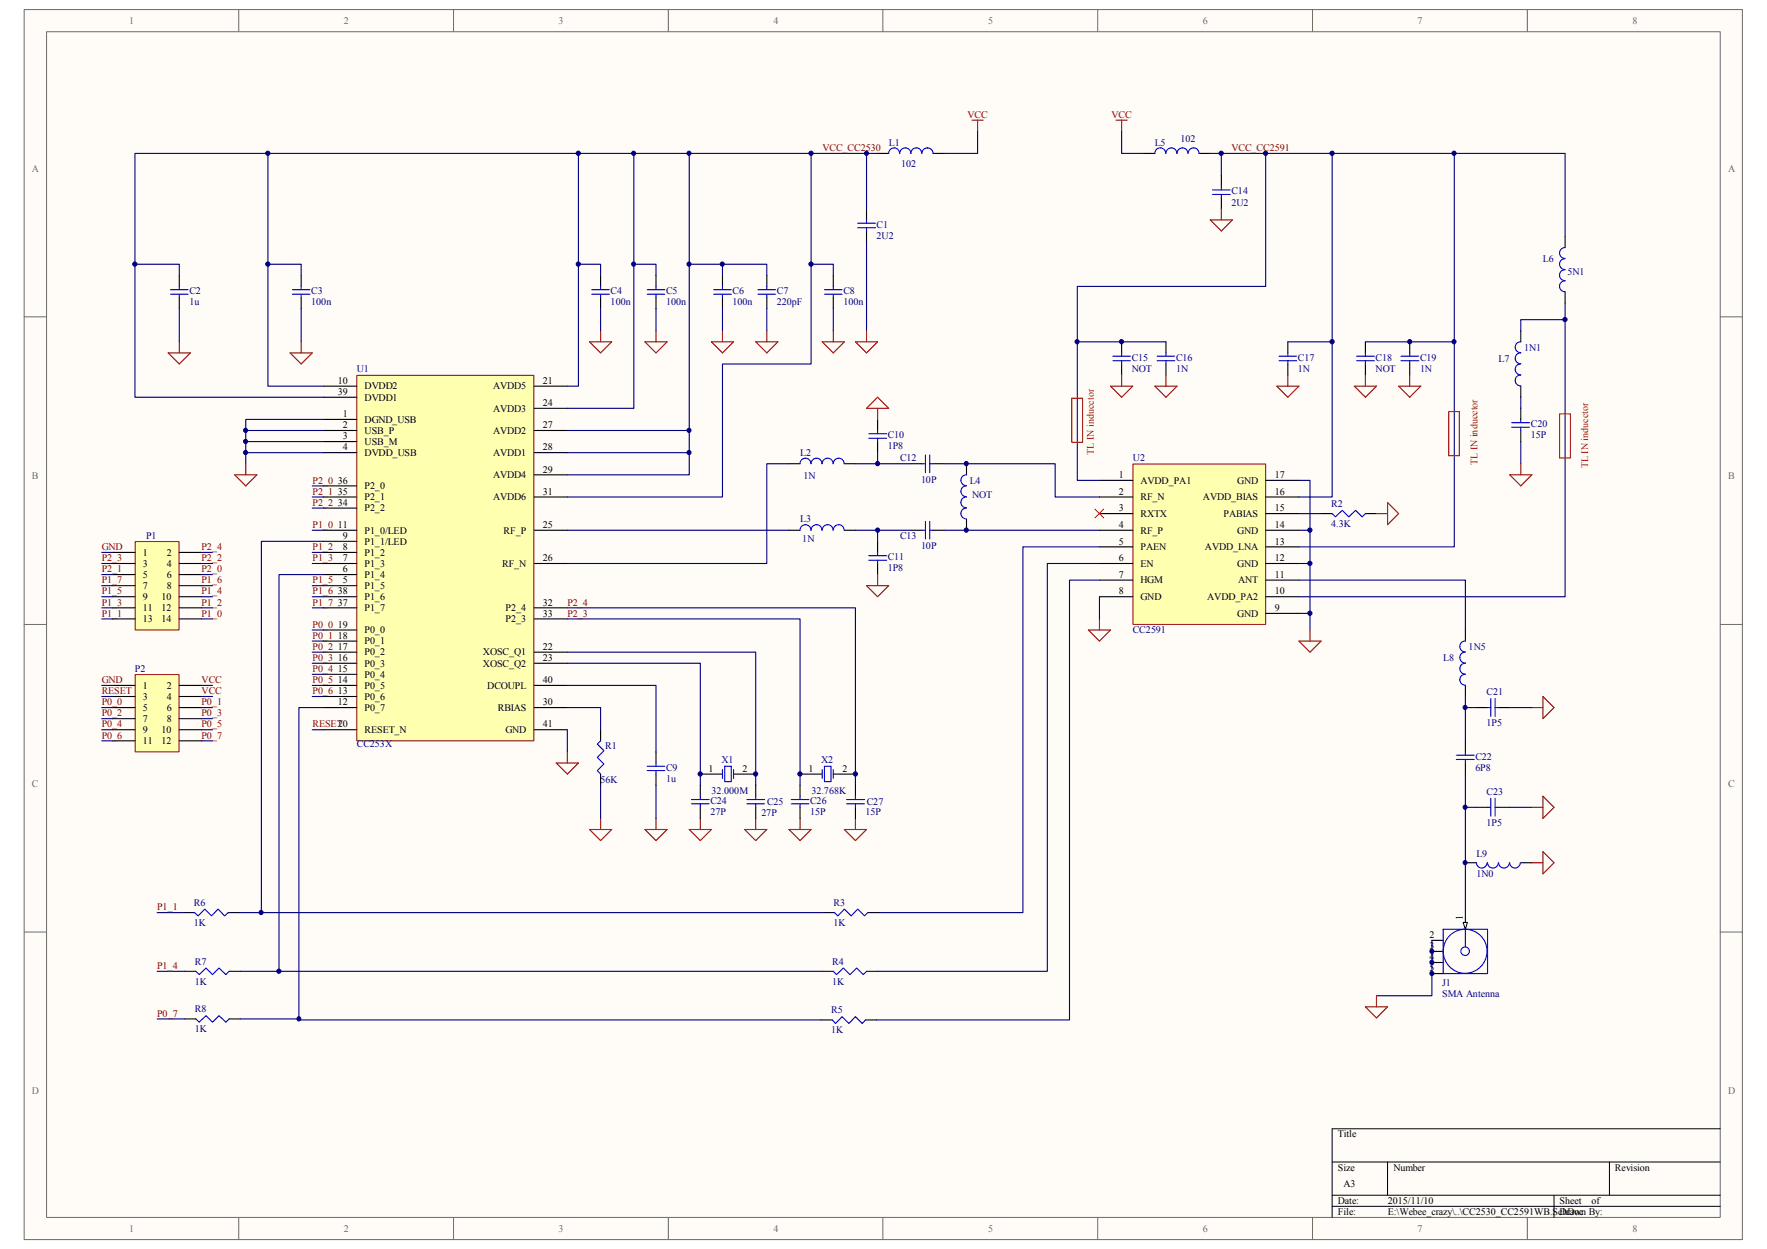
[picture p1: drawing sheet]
<svg xmlns="http://www.w3.org/2000/svg" width="297mm" height="210mm" viewBox="0 0 297 210" stroke-linecap="round" stroke-linejoin="round" font-family="sans-serif">
<path d="M4.1 1.7h288.8v206.6h-288.8z" fill="#fffcf8"/>
<path d="M4.1 1.6h288.8v206.7h-288.8z" fill="none" stroke="#696969" stroke-width=".17"/>
<path d="M7.9 5.4h281.3v199.2h-281.3z" fill="#fffcf8"/>
<g fill="none" stroke="#696969" stroke-width=".17">
<path d="M7.8 5.3h281.4v199.3h-281.4zM40.1 1.6v3.7M76.2 1.6v3.7M112.3 1.6v3.7M148.4 1.6v3.7M184.5 1.6v3.7M220.6 1.6v3.7M256.7 1.6v3.7M4.1 53.3h3.7M289.2 53.3h3.7M4.1 104.9h3.7M289.2 104.9h3.7"/>
<path d="M4.1 156.6h3.7M289.2 156.6h3.7M40.1 204.6v3.7M76.2 204.6v3.7M112.3 204.6v3.7M148.4 204.6v3.7M184.5 204.6v3.7M220.6 204.6v3.7M256.7 204.6v3.7"/>
</g>
<path d="M223.9 195.3h65.3M233.3 195.3v5.6M270.5 195.3v5.6M289.2 189.7h-65.3v14.9M223.9 200.9h65.3M223.9 202.7h65.3M261.2 200.9v3.7" fill="none" stroke="#000" stroke-width=".17"/>
<path d="M60 63.1h29.7v61.4h-29.7z" fill="#ffffb0"/>
<path d="M60 63.1h29.7v61.4h-29.7z" fill="none" stroke="#800000" stroke-width=".17"/>
<g fill="none" stroke="#000" stroke-width=".19">
<path d="M145.7 35.1v1.9M145.7 38.8v1.9M147.5 25.8h1.9M156.8 25.8h1.9M30.1 46.3v1.8M30.1 50v1.9M50.6 46.3v1.8M50.6 50v1.9M101 46.3v1.8M101 50v1.9M110.3 46.3v1.8M110.3 50v1.9"/>
<path d="M121.5 46.3v1.8M121.5 50v1.9M128.9 46.3v1.8M128.9 50v1.9M54.4 64.9h5.5M54.4 66.8h5.5M54.4 70.5h5.5M54.4 72.3h5.5M54.4 74.2h5.5M54.4 76.1h5.5M89.8 64.9h5.6M89.8 72.3h5.6"/>
<path d="M89.8 76.1h5.6M89.8 68.6h5.6M89.8 79.8h5.6M54.4 85.4h5.5M54.4 83.5h5.5M54.4 81.7h5.5M54.4 89.1h5.5M54.4 91h5.5M54.4 92.8h5.5M54.4 94.7h5.5M54.4 96.6h5.5M54.4 98.4h5.5"/>
<path d="M89.8 83.5h5.6M89.8 89.1h5.6M89.8 94.7h5.6M54.4 100.3h5.5M54.4 102.2h5.5M54.4 105.9h5.5M54.4 107.7h5.5M54.4 109.6h5.5M54.4 111.5h5.5M54.4 113.3h5.5M54.4 115.2h5.5M54.4 117.1h5.5"/>
<path d="M54.4 118.9h5.5M89.8 102.2h5.6M89.8 109.6h5.6M89.8 111.5h5.6M89.8 115.2h5.6M89.8 118.9h5.6M89.8 104h5.6M54.4 122.6h5.5M89.8 122.6h5.6M246.3 154.3v1.9M240.7 163.6h1.9"/>
</g>
<g fill="none" stroke="#00f" stroke-width=".19">
<path d="M144.2 38.3h3M144.2 37.5h3M145.7 37v.5M145.7 38.3v.5M149.4 25.8a.91 .91 0 0 1 .9-1 .91 .91 0 0 1 .9 1M151.3 25.8a.93 .93 0 0 1 .9-1 .93 .93 0 0 1 .9 1 .91 .91 0 0 1 .9-1 .91 .91 0 0 1 .9 1M155 25.8a.93 .93 0 0 1 .9-1 .91 .91 0 0 1 .9 1M28.7 49.4h2.9M28.7 48.7h2.9M30.1 48.1v.6M30.1 49.4v.6M49.1 49.4h3"/>
<path d="M49.1 48.7h3M50.6 48.1v.6M50.6 49.4v.6M99.5 49.4h2.9M99.5 48.7h2.9M101 48.1v.6M101 49.4v.6M108.8 49.4h3M108.8 48.7h3M110.3 48.1v.6M110.3 49.4v.6M120 49.4h2.9"/>
<path d="M120 48.7h2.9M121.5 48.1v.6M121.5 49.4v.6M127.4 49.4h3M127.4 48.7h3M128.9 48.1v.6M128.9 49.4v.6"/>
<circle cx="246.3" cy="159.9" r="3.7"/>
<circle cx="246.3" cy="159.9" r=".72"/>
</g>
<path d="M246 155h.7l-.4 1.2z" fill="#fffcf8"/>
<path d="M246 155h.7l-.4 1.2z" fill="none" stroke="#000" stroke-width=".17"/>
<path d="M101 122.6v1.9M101 130.1v1.9M134.5 130.1h3.7M140.1 130.1h3.7M240.7 158h1.9M240.7 159.9h1.9M240.7 161.8h1.9" fill="none" stroke="#000" stroke-width=".19"/>
<path d="M101 124.5l-.6 .6 1.1 1.1-1.1 1.1 1.1 1.1-1.1 1.1 .6 .6M138.2 129.3v1.5M138.6 128.8h1.1v2.6h-1.1zM140.1 129.3v1.5M242.6 156.2h7.5v7.4h-7.5zM246.3 156.2v2.9" fill="none" stroke="#00f" stroke-width=".19"/>
<path d="M22.8 91.1h7.3v14.8h-7.3z" fill="#ffffb0"/>
<path d="M22.7 91h7.4v14.9h-7.4z" fill="none" stroke="#800000" stroke-width=".17"/>
<g fill="none" stroke="#000" stroke-width=".19">
<path d="M19 92.8h3.7M19 94.7h3.7M19 96.6h3.7M19 98.4h3.7M30.1 92.8h3.8M30.1 94.7h3.8M30.1 96.6h3.8M30.1 98.4h3.8M19 100.3h3.7M19 102.2h3.7M19 104h3.7M30.1 100.3h3.8"/>
<path d="M30.1 102.2h3.8M30.1 104h3.8"/>
</g>
<path d="M22.8 113.4h7.3v13h-7.3z" fill="#ffffb0"/>
<path d="M22.7 113.4h7.4v13h-7.4z" fill="none" stroke="#800000" stroke-width=".17"/>
<path d="M19 115.2h3.7M19 117.1h3.7M19 118.9h3.7M30.1 115.2h3.8M30.1 117.1h3.8M30.1 118.9h3.8M19 120.8h3.7M19 122.6h3.7M19 124.5h3.7M30.1 120.8h3.8M30.1 122.6h3.8M30.1 124.5h3.8" fill="none" stroke="#000" stroke-width=".19"/>
<path d="M190.5 78h22.3v26.9h-22.3z" fill="#ffffb0"/>
<path d="M190.5 78h22.3v26.9h-22.3z" fill="none" stroke="#800000" stroke-width=".17"/>
<g fill="none" stroke="#000" stroke-width=".19">
<path d="M192.3 25.8h1.8M201.6 25.8h1.9M205.3 29.5v1.9M205.3 33.2v1.9M263.1 39.8v1.8M140.1 46.3v1.8M140.1 50v1.9M188.5 57.4v1.9M196 57.4v1.9M216.5 57.4v1.9M229.5 57.4v1.9M237 57.4v1.9"/>
<path d="M255.6 55.6v1.8M263.1 49.1v1.8M132.6 77.9h1.9M141.9 77.9h1.9M147.5 70.5v1.8M147.5 74.2v1.9M153.1 77.9h1.9M156.8 77.9h1.9M162.5 77.9v1.9M188.5 61.2v1.8M196 61.2v1.8M216.5 61.2v1.8"/>
<path d="M229.5 61.2v1.8M237 61.2v1.8M255.6 64.9v1.9M255.6 68.6v1.9M255.6 72.3v1.9M132.6 89.1h1.9M141.9 89.1h1.9M147.5 91v1.8M147.5 94.7v1.9M153.1 89.1h1.9M156.8 89.1h1.9M162.5 87.2v1.9"/>
<path d="M184.8 80.7h5.6M184.8 83.5h5.6M184.8 86.3h5.6M184.8 89.1h5.6M184.8 91.9h5.6M184.8 94.7h5.6M184.8 97.5h5.6M212.8 80.7h5.6M212.8 83.5h5.6M212.8 86.3h5.6M212.8 89.1h5.6M212.8 91.9h5.6"/>
<path d="M212.8 94.7h5.6M212.8 97.5h5.6M222.1 86.3h1.8M229.5 86.3h1.9M184.8 100.3h5.6M212.8 100.3h5.6M212.8 103.1h5.6M246.3 105.9v1.8M246.3 115.2v1.9M248.2 118.9h1.9M251.9 118.9h1.9M110.3 126.4v1.8"/>
<path d="M110.3 130.1v1.9M117.7 130.1h3.8M117.7 132v1.8M117.7 135.7v1.8M123.3 130.1h3.7M127 132v1.8M127 135.7v1.8M134.5 132v1.8M134.5 135.7v1.8M143.8 132v1.8M143.8 135.7v1.8M246.3 124.5v1.9"/>
<path d="M246.3 128.2v1.9M248.2 135.7h1.9M251.9 135.7h1.9M30.9 153.4h1.8M38.4 153.4h1.8M138.4 153.4h1.9M145.9 153.4h1.8M246.3 145h1.9M255.6 145h1.9M31.1 163.2h1.8M31.1 171.2h1.8M38.5 163.2h1.9"/>
<path d="M38.5 171.2h1.9M138 171.4h1.9M138.2 163.2h1.9M145.5 171.4h1.9M145.7 163.2h1.8"/>
</g>
<g fill="none" stroke="#800000" stroke-width=".19">
<path d="M163.4 20.2h1.9M164.3 20.2v1.9M187.6 20.2h1.9M188.5 20.2v1.9M203.5 37h3.7l-1.9 1.8zM205.3 35.1v1.9M28.3 59.3h3.7l-1.9 1.9zM30.1 57.4v1.9M48.8 59.3h3.7l-1.9 1.9zM50.6 57.4v1.9M99.1 57.4h3.7l-1.8 1.9zM101 55.6v1.8"/>
<path d="M108.4 57.4h3.7l-1.8 1.9zM110.3 55.6v1.8M119.6 57.4h3.7l-1.8 1.9zM121.5 55.6v1.8M127 57.4h3.8l-1.9 1.9zM128.9 55.6v1.8M138.2 57.4h3.7l-1.8 1.9zM140.1 55.6v1.8M143.8 57.4h3.7l-1.8 1.9zM145.7 55.6v1.8M39.5 79.8h3.7l-1.9 1.9zM41.3 77.9v1.9"/>
<path d="M147.5 66.8l1.9 1.8h-3.7zM147.5 68.6v1.9M186.7 64.9h3.7l-1.9 1.9zM188.5 63v1.9M194.1 64.9h3.8l-1.9 1.9zM196 63v1.9M214.6 64.9h3.8l-1.9 1.9zM216.5 63v1.9M227.7 64.9h3.7l-1.9 1.9zM229.5 63v1.9M235.1 64.9h3.7l-1.8 1.9zM237 63v1.9"/>
<path d="M253.8 79.8h3.7l-1.9 1.9zM255.6 77.9v1.9M145.7 98.4h3.7l-1.9 1.9zM147.5 96.6v1.8M231.4 86.3h1.9M233.3 84.5l1.8 1.8-1.8 1.9zM183 105.9h3.7l-1.9 1.8zM184.8 104v1.9M218.4 107.7h3.7l-1.9 1.9zM220.2 105.9v1.8M257.5 118.9h1.9M259.4 117.1l1.8 1.8-1.8 1.9z"/>
<path d="M93.5 128.2h3.7l-1.8 1.9zM95.4 126.4v1.8M99.1 139.4h3.7l-1.8 1.9zM101 137.5v1.9M108.4 139.4h3.7l-1.8 1.9zM110.3 137.5v1.9M115.9 139.4h3.7l-1.9 1.9zM117.7 137.5v1.9M125.2 139.4h3.7l-1.9 1.9zM127 137.5v1.9M132.6 139.4h3.8l-1.9 1.9zM134.5 137.5v1.9"/>
<path d="M141.9 139.4h3.8l-1.9 1.9zM143.8 137.5v1.9M257.5 135.7h1.9M259.4 133.8l1.8 1.9-1.8 1.8zM257.5 145h1.9M259.4 143.1l1.8 1.9-1.8 1.9zM229.5 169.2h3.8l-1.9 1.9zM231.4 167.3v1.9"/>
</g>
<g fill="none" stroke="#000080" stroke-width=".19">
<path d="M45 25.8v39.1h9.4M97.2 25.8v39.1h-1.8M106.5 25.8v42.8h-11.1M115.9 25.8v54h-20.5M136.4 25.8v35.4h-14.9v22.3h-26.1M145.7 25.8v9.3M147.5 25.8h-124.8v41h31.7M164.3 22.1v3.7h-5.6M188.5 22.1v3.7h3.8M203.5 25.8h1.8v3.7M205.3 25.8h57.8v14M212.8 25.8v22.3h-31.7v32.6h3.7"/>
<path d="M223.9 25.8v57.7h-5.5M244.5 25.8v66.1h-26.1M22.7 44.4h7.4v1.9M30.1 51.9v5.5M45 44.4h5.6v1.9M50.6 51.9v5.5M97.2 44.4h3.8v1.9M101 51.9v3.7M106.5 44.4h3.8v1.9M110.3 51.9v3.7M115.9 44.4h5.6v1.9M121.5 44.4h7.4v1.9"/>
<path d="M121.5 51.9v3.7M128.9 51.9v3.7M136.4 44.4h3.7v1.9M140.1 51.9v3.7M145.7 40.7v14.9M181.1 57.4h14.9M216.5 57.4h7.4M229.5 57.4h15M263.1 50.9v49.4h-44.7M263.1 53.7h-7.5v1.9M41.3 72.3h13.1M41.3 76.1h13.1"/>
<path d="M41.3 74.2h13.1M54.4 70.5h-13.1v7.4M95.4 72.3h20.5M95.4 76.1h20.5M132.6 77.9h-3.7v16.8h-33.5M143.8 77.9h9.3M147.5 76.1v1.8M158.7 77.9h18.7v5.6h7.4M255.6 66.8v1.8M255.6 74.2v3.7M17.1 92.8h1.9M17.1 94.7h1.9"/>
<path d="M17.1 98.4h1.9M17.1 96.6h1.9M33.9 92.8h1.8M33.9 94.7h1.8M33.9 98.4h1.8M33.9 96.6h1.8M52.5 81.7h1.9M52.5 83.5h1.9M52.5 85.4h1.9M52.5 89.1h1.9M52.5 92.8h1.9M52.5 94.7h1.9"/>
<path d="M52.5 98.4h1.9M54.4 91h-10.5v62.4h94.5M54.4 96.6h-7.5v66.6h91.3M95.4 89.1h37.2M143.8 89.1h9.3M147.5 89.1v1.9M158.7 89.1h26.1M184.8 91.9h-12.8v61.5h-24.3M184.8 94.7h-8.7v68.5h-28.6M184.8 97.5h-5v73.9h-32.4M218.4 80.7h1.8v22.4M218.4 97.5h27.9v8.4"/>
<path d="M218.4 89.1h1.8M218.4 94.7h1.8M218.4 86.3h3.7M17.1 100.3h1.9M17.1 115.2h1.9M17.1 117.1h1.9M17.1 118.9h1.9M17.1 102.2h1.9M17.1 104h1.9M33.9 100.3h1.8M33.9 115.2h1.8M33.9 117.1h1.8"/>
<path d="M33.9 118.9h1.8M33.9 102.2h1.8M33.9 104h1.8M52.5 100.3h1.9M52.5 105.9h1.9M52.5 107.7h1.9M52.5 109.6h1.9M52.5 111.5h1.9M52.5 113.3h1.9M52.5 115.2h1.9M52.5 117.1h1.9M52.5 102.2h1.9"/>
<path d="M54.4 118.9h-4.2v52.3M95.4 118.9h5.6v3.7M95.4 115.2h14.9v11.2M95.4 111.5h22.3v20.5M95.4 109.6h31.6v22.4M95.4 104h39.1v28M95.4 102.2h48.4v29.8M184.8 100.3v3.7M218.4 103.1h1.8v2.8M246.3 118.9h1.9M246.3 117.1v7.4M253.8 118.9h3.7"/>
<path d="M17.1 120.8h1.9M17.1 122.6h1.9M17.1 124.5h1.9M33.9 120.8h1.8M33.9 122.6h1.8M33.9 124.5h1.8M52.5 122.6h1.9M95.4 122.6v3.8M101 132v5.5M110.3 132v5.5M246.3 130.1v24.2M246.3 135.7h1.9"/>
<path d="M253.8 135.7h3.7M26.4 153.4h4.5M40.2 153.4h3.7M240.7 158v9.3h-9.3M26.4 163.2h4.7M26.4 171.2h4.7M40.4 171.2h9.8v.2h87.8M40.4 163.2h6.5"/>
</g>
<g fill="none" stroke="#00f" stroke-width=".19">
<path d="M194.1 25.8a.91 .91 0 0 1 .9-1 .91 .91 0 0 1 1 1M196 25.8a.91 .91 0 0 1 .9-1 .91 .91 0 0 1 .9 1M197.9 25.8a.91 .91 0 0 1 .9-1 .91 .91 0 0 1 .9 1M199.7 25.8a.91 .91 0 0 1 .9-1 .91 .91 0 0 1 .9 1M203.8 31.9h3M203.8 32.7h3M205.3 31.4v.5M205.3 32.7v.5M138.6 49.4h3M138.6 48.7h3M140.1 48.1v.6M140.1 49.4v.6"/>
<path d="M187.1 59.9h2.9M188.5 59.3v.6M194.5 59.9h3M196 59.3v.6M215 59.9h3M216.5 59.3v.6M228 59.9h3.1M229.5 59.3v.6M235.5 59.9h3M237 59.3v.6M255.6 59.3a.91 .91 0 0 0-.9 .9 .91 .91 0 0 0 .9 .9M255.6 57.4a.91 .91 0 0 0-.9 1 .91 .91 0 0 0 .9 .9"/>
<path d="M263.1 47.2a.91 .91 0 0 0-.9 .9 .91 .91 0 0 0 .9 .9M263.1 45.3a.91 .91 0 0 0-.9 .9 .91 .91 0 0 0 .9 1M263.1 43.5a.91 .91 0 0 0-.9 .9 .91 .91 0 0 0 .9 .9M263.1 41.6a.91 .91 0 0 0-.9 .9 .91 .91 0 0 0 .9 .9M134.5 77.9a.91 .91 0 0 1 .9-.9 .91 .91 0 0 1 .9 .9M136.4 77.9a.91 .91 0 0 1 .9-.9 .91 .91 0 0 1 .9 .9M138.2 77.9a.91 .91 0 0 1 .9-.9 .91 .91 0 0 1 .9 .9M140.1 77.9a.91 .91 0 0 1 .9-.9 .91 .91 0 0 1 .9 .9M146 73.7h3.1M146 72.9h3.1M147.5 72.3v.6M147.5 73.7v.5"/>
<path d="M155 77.9h.6M155.6 76.5v2.9M156.3 76.5v2.9M156.3 77.9h.5M162.5 79.8a.91 .91 0 0 0-1 .9 .91 .91 0 0 0 1 .9M187.1 60.6h2.9M188.5 60.6v.6M194.5 60.6h3M196 60.6v.6M215 60.6h3M216.5 60.6v.6M228 60.6h3.1"/>
<path d="M229.5 60.6v.6M235.5 60.6h3M237 60.6v.6M254.1 71h3M254.1 71.8h3M255.6 63a.91 .91 0 0 0-.9 .9 .91 .91 0 0 0 .9 1M255.6 61.2a.91 .91 0 0 0-.9 .9 .91 .91 0 0 0 .9 .9M255.6 70.5v.5M255.6 71.8v.5M134.5 89.1a.91 .91 0 0 1 .9-.9 .91 .91 0 0 1 .9 .9M136.4 89.1a.91 .91 0 0 1 .9-.9 .91 .91 0 0 1 .9 .9M138.2 89.1a.91 .91 0 0 1 .9-.9 .91 .91 0 0 1 .9 .9"/>
<path d="M140.1 89.1a.91 .91 0 0 1 .9-.9 .91 .91 0 0 1 .9 .9M146 94.1h3.1M146 93.4h3.1M147.5 92.8v.6M147.5 94.1v.6M155 89.1h.6M155.6 87.6v3M156.3 87.6v3M156.3 89.1h.5M162.5 85.4a.91 .91 0 0 0-1 .9 .91 .91 0 0 0 1 .9M162.5 83.5a.91 .91 0 0 0-1 .9 .91 .91 0 0 0 1 .9M162.5 81.7a.91 .91 0 0 0-1 .9 .91 .91 0 0 0 1 .9"/>
<path d="M223.9 86.3l.6 .6 1.1-1.1 1.1 1.1 1.2-1.1 1.1 1.1 .5-.6M246.3 113.3a.91 .91 0 0 0-.9 .9 .91 .91 0 0 0 .9 .9M246.3 111.5a.91 .91 0 0 0-.9 .9 .91 .91 0 0 0 .9 .9M246.3 109.6a.91 .91 0 0 0-.9 .9 .91 .91 0 0 0 .9 .9M246.3 107.7a.91 .91 0 0 0-.9 .9 .91 .91 0 0 0 .9 1M250.1 118.9h.5M250.6 117.4v3M251.3 117.4v3M251.3 118.9h.6M108.8 129.5h3M108.8 128.8h3M110.3 128.2v.6"/>
<path d="M110.3 129.5v.6M116.2 135.1h3M116.2 134.4h3M117.7 133.8v.6M117.7 135.1v.6M121.5 129.3v1.5M121.8 128.8h1.1v2.6h-1.1zM123.3 129.3v1.5M125.6 135.1h2.9M125.6 134.4h2.9M127 133.8v.6M127 135.1v.6"/>
<path d="M133 135.1h3M133 134.4h3M134.5 133.8v.6M134.5 135.1v.6M142.3 135.1h3M142.3 134.4h3M143.8 133.8v.6M143.8 135.1v.6M244.8 126.9h3M244.8 127.6h3M246.3 126.4v.5M246.3 127.6v.6"/>
<path d="M250.1 135.7h.5M250.6 134.2v3M251.3 134.2v3M251.3 135.7h.6M32.7 153.4l.6 .5 1.1-1.1 1.2 1.1 1.1-1.1 1.1 1.1 .6-.5M140.3 153.4l.5 .5 1.1-1.1 1.2 1.1 1.1-1.1 1.1 1.1 .6-.5M248.2 145a.89 .89 0 0 0 .9 .9 .89 .89 0 0 0 .9-.9M250.1 145a.91 .91 0 0 0 .9 .9 .91 .91 0 0 0 .9-.9M251.9 145a.91 .91 0 0 0 .9 .9 .91 .91 0 0 0 .9-.9M253.8 145a.89 .89 0 0 0 .9 .9 .89 .89 0 0 0 .9-.9M32.9 163.2l.6 .6 1.1-1.1 1.1 1.1 1.1-1.1 1.2 1.1 .5-.6M32.9 171.2l.6 .6 1.1-1.1 1.1 1.1 1.1-1.1 1.2 1.1 .5-.6"/>
<path d="M139.9 171.4l.6 .6 1.1-1.1 1.1 1.1 1.1-1.1 1.1 1.1 .6-.6M140.1 163.2l.5 .6 1.2-1.1 1.1 1.1 1.1-1.1 1.1 1.1 .6-.6"/>
</g>
<path d="M184.1 85.6l1.4 1.4M185.5 85.6l-1.4 1.4" fill="none" stroke="#f00" stroke-width=".17"/>
<path d="M180.2 66.9h1.8v7.4h-1.8zM243.5 69.2h1.8v7.4h-1.8zM262.2 69.6h1.8v7.4h-1.8z" fill="none" stroke="#f00" stroke-width=".19"/>
<circle cx="22.7" cy="44.4" r=".36" fill="#000080"/>
<circle cx="22.7" cy="44.4" r=".36" fill="none" stroke="#000080" stroke-width=".17"/>
<circle cx="41.3" cy="76.1" r=".35" fill="#000080"/>
<circle cx="41.3" cy="76.1" r=".35" fill="none" stroke="#000080" stroke-width=".17"/>
<circle cx="41.3" cy="74.2" r=".35" fill="#000080"/>
<circle cx="41.3" cy="74.2" r=".35" fill="none" stroke="#000080" stroke-width=".17"/>
<circle cx="41.3" cy="72.3" r=".35" fill="#000080"/>
<circle cx="41.3" cy="72.3" r=".35" fill="none" stroke="#000080" stroke-width=".17"/>
<circle cx="43.9" cy="153.4" r=".35" fill="#000080"/>
<circle cx="43.9" cy="153.4" r=".35" fill="none" stroke="#000080" stroke-width=".17"/>
<circle cx="45" cy="44.4" r=".36" fill="#000080"/>
<circle cx="45" cy="44.4" r=".36" fill="none" stroke="#000080" stroke-width=".17"/>
<circle cx="45" cy="25.8" r=".36" fill="#000080"/>
<circle cx="45" cy="25.8" r=".36" fill="none" stroke="#000080" stroke-width=".17"/>
<circle cx="46.9" cy="163.2" r=".36" fill="#000080"/>
<circle cx="46.9" cy="163.2" r=".36" fill="none" stroke="#000080" stroke-width=".17"/>
<circle cx="50.2" cy="171.2" r=".35" fill="#000080"/>
<circle cx="50.2" cy="171.2" r=".35" fill="none" stroke="#000080" stroke-width=".17"/>
<circle cx="97.2" cy="44.4" r=".36" fill="#000080"/>
<circle cx="97.2" cy="44.4" r=".36" fill="none" stroke="#000080" stroke-width=".17"/>
<circle cx="97.2" cy="25.8" r=".36" fill="#000080"/>
<circle cx="97.2" cy="25.8" r=".36" fill="none" stroke="#000080" stroke-width=".17"/>
<circle cx="106.5" cy="44.4" r=".35" fill="#000080"/>
<circle cx="106.5" cy="44.4" r=".35" fill="none" stroke="#000080" stroke-width=".17"/>
<circle cx="106.5" cy="25.8" r=".35" fill="#000080"/>
<circle cx="106.5" cy="25.8" r=".35" fill="none" stroke="#000080" stroke-width=".17"/>
<circle cx="115.8" cy="76.1" r=".35" fill="#000080"/>
<circle cx="115.8" cy="76.1" r=".35" fill="none" stroke="#000080" stroke-width=".17"/>
<circle cx="115.8" cy="72.3" r=".35" fill="#000080"/>
<circle cx="115.8" cy="72.3" r=".35" fill="none" stroke="#000080" stroke-width=".17"/>
<circle cx="115.8" cy="44.4" r=".35" fill="#000080"/>
<circle cx="115.8" cy="44.4" r=".35" fill="none" stroke="#000080" stroke-width=".17"/>
<circle cx="115.8" cy="25.8" r=".35" fill="#000080"/>
<circle cx="115.8" cy="25.8" r=".35" fill="none" stroke="#000080" stroke-width=".17"/>
<circle cx="117.7" cy="130.1" r=".36" fill="#000080"/>
<circle cx="117.7" cy="130.1" r=".36" fill="none" stroke="#000080" stroke-width=".17"/>
<circle cx="121.4" cy="44.4" r=".35" fill="#000080"/>
<circle cx="121.4" cy="44.4" r=".35" fill="none" stroke="#000080" stroke-width=".17"/>
<circle cx="127" cy="130.1" r=".36" fill="#000080"/>
<circle cx="127" cy="130.1" r=".36" fill="none" stroke="#000080" stroke-width=".17"/>
<circle cx="134.5" cy="130.1" r=".36" fill="#000080"/>
<circle cx="134.5" cy="130.1" r=".36" fill="none" stroke="#000080" stroke-width=".17"/>
<circle cx="136.3" cy="44.4" r=".36" fill="#000080"/>
<circle cx="136.3" cy="44.4" r=".36" fill="none" stroke="#000080" stroke-width=".17"/>
<circle cx="136.3" cy="25.8" r=".36" fill="#000080"/>
<circle cx="136.3" cy="25.8" r=".36" fill="none" stroke="#000080" stroke-width=".17"/>
<circle cx="143.8" cy="130.1" r=".36" fill="#000080"/>
<circle cx="143.8" cy="130.1" r=".36" fill="none" stroke="#000080" stroke-width=".17"/>
<circle cx="145.7" cy="25.8" r=".35" fill="#000080"/>
<circle cx="145.7" cy="25.8" r=".35" fill="none" stroke="#000080" stroke-width=".17"/>
<circle cx="147.5" cy="89.1" r=".35" fill="#000080"/>
<circle cx="147.5" cy="89.1" r=".35" fill="none" stroke="#000080" stroke-width=".17"/>
<circle cx="147.5" cy="77.9" r=".35" fill="#000080"/>
<circle cx="147.5" cy="77.9" r=".35" fill="none" stroke="#000080" stroke-width=".17"/>
<circle cx="162.4" cy="89.1" r=".35" fill="#000080"/>
<circle cx="162.4" cy="89.1" r=".35" fill="none" stroke="#000080" stroke-width=".17"/>
<circle cx="162.4" cy="77.9" r=".35" fill="#000080"/>
<circle cx="162.4" cy="77.9" r=".35" fill="none" stroke="#000080" stroke-width=".17"/>
<circle cx="181" cy="57.4" r=".35" fill="#000080"/>
<circle cx="181" cy="57.4" r=".35" fill="none" stroke="#000080" stroke-width=".17"/>
<circle cx="188.5" cy="57.4" r=".36" fill="#000080"/>
<circle cx="188.5" cy="57.4" r=".36" fill="none" stroke="#000080" stroke-width=".17"/>
<circle cx="205.3" cy="25.8" r=".36" fill="#000080"/>
<circle cx="205.3" cy="25.8" r=".36" fill="none" stroke="#000080" stroke-width=".17"/>
<circle cx="212.7" cy="25.8" r=".36" fill="#000080"/>
<circle cx="212.7" cy="25.8" r=".36" fill="none" stroke="#000080" stroke-width=".17"/>
<circle cx="220.2" cy="103.1" r=".36" fill="#000080"/>
<circle cx="220.2" cy="103.1" r=".36" fill="none" stroke="#000080" stroke-width=".17"/>
<circle cx="220.2" cy="94.7" r=".36" fill="#000080"/>
<circle cx="220.2" cy="94.7" r=".36" fill="none" stroke="#000080" stroke-width=".17"/>
<circle cx="220.2" cy="89.1" r=".36" fill="#000080"/>
<circle cx="220.2" cy="89.1" r=".36" fill="none" stroke="#000080" stroke-width=".17"/>
<circle cx="223.9" cy="57.4" r=".36" fill="#000080"/>
<circle cx="223.9" cy="57.4" r=".36" fill="none" stroke="#000080" stroke-width=".17"/>
<circle cx="223.9" cy="25.8" r=".36" fill="#000080"/>
<circle cx="223.9" cy="25.8" r=".36" fill="none" stroke="#000080" stroke-width=".17"/>
<circle cx="237" cy="57.4" r=".35" fill="#000080"/>
<circle cx="237" cy="57.4" r=".35" fill="none" stroke="#000080" stroke-width=".17"/>
<circle cx="240.7" cy="163.6" r=".35" fill="#000080"/>
<circle cx="240.7" cy="163.6" r=".35" fill="none" stroke="#000080" stroke-width=".17"/>
<circle cx="240.7" cy="161.7" r=".35" fill="#000080"/>
<circle cx="240.7" cy="161.7" r=".35" fill="none" stroke="#000080" stroke-width=".17"/>
<circle cx="240.7" cy="159.9" r=".35" fill="#000080"/>
<circle cx="240.7" cy="159.9" r=".35" fill="none" stroke="#000080" stroke-width=".17"/>
<circle cx="244.4" cy="57.4" r=".35" fill="#000080"/>
<circle cx="244.4" cy="57.4" r=".35" fill="none" stroke="#000080" stroke-width=".17"/>
<circle cx="244.4" cy="25.8" r=".35" fill="#000080"/>
<circle cx="244.4" cy="25.8" r=".35" fill="none" stroke="#000080" stroke-width=".17"/>
<circle cx="246.3" cy="145" r=".35" fill="#000080"/>
<circle cx="246.3" cy="145" r=".35" fill="none" stroke="#000080" stroke-width=".17"/>
<circle cx="246.3" cy="135.7" r=".35" fill="#000080"/>
<circle cx="246.3" cy="135.7" r=".35" fill="none" stroke="#000080" stroke-width=".17"/>
<circle cx="246.3" cy="118.9" r=".35" fill="#000080"/>
<circle cx="246.3" cy="118.9" r=".35" fill="none" stroke="#000080" stroke-width=".17"/>
<circle cx="263.1" cy="53.7" r=".36" fill="#000080"/>
<circle cx="263.1" cy="53.7" r=".36" fill="none" stroke="#000080" stroke-width=".17"/>
<g font-size="1.7" fill="#696969">
<text x="21.7" y="4">1</text>
<text x="57.8" y="4">2</text>
<text x="93.9" y="4">3</text>
<text x="130" y="4">4</text>
<text x="166.1" y="4">5</text>
<text x="202.2" y="4">6</text>
<text x="238.3" y="4">7</text>
<text x="274.4" y="4">8</text>
<text x="5.3" y="28.9">A</text>
<text x="290.5" y="28.9">A</text>
<text x="5.4" y="80.6">B</text>
<text x="290.5" y="80.6">B</text>
<text x="5.4" y="132.2">C</text>
<text x="290.5" y="132.2">C</text>
<text x="5.3" y="183.9">D</text>
<text x="290.5" y="183.9">D</text>
<text x="21.7" y="207">1</text>
<text x="57.8" y="207">2</text>
<text x="93.9" y="207">3</text>
<text x="130" y="207">4</text>
<text x="166.1" y="207">5</text>
<text x="202.2" y="207">6</text>
<text x="238.3" y="207">7</text>
<text x="274.4" y="207">8</text>
</g>
<g font-size="1.7" fill="#800000">
<text x="162.6" y="19.8">VCC</text>
<text x="186.9" y="19.8">VCC</text>
<text x="138.3" y="25.4">VCC_CC2530</text>
<text x="207" y="25.4">VCC_CC2591</text>
<text x="52.5" y="81.3">P2_0</text>
<text x="52.5" y="83.1">P2_1</text>
<text x="52.5" y="85">P2_2</text>
<text x="52.5" y="88.7">P1_0</text>
<text x="17.1" y="92.5">GND</text>
<text x="17.1" y="94.3">P2_3</text>
<text x="33.9" y="94.3">P2_2</text>
<text x="33.9" y="92.5">P2_4</text>
<text x="52.5" y="92.5">P1_2</text>
<text x="52.5" y="94.3">P1_3</text>
<text x="17.1" y="101.8">P1_3</text>
<text x="17.1" y="99.9">P1_5</text>
<text x="17.1" y="98">P1_7</text>
<text x="17.1" y="96.2">P2_1</text>
<text x="33.9" y="101.8">P1_2</text>
<text x="33.9" y="99.9">P1_4</text>
<text x="33.9" y="98">P1_6</text>
<text x="33.9" y="96.2">P2_0</text>
<text x="52.5" y="98">P1_5</text>
<text x="52.5" y="99.9">P1_6</text>
<text x="52.5" y="101.8">P1_7</text>
<text x="95.4" y="101.8">P2_4</text>
<text x="17.1" y="103.6">P1_1</text>
<text x="33.9" y="103.6">P1_0</text>
<text x="52.5" y="105.5">P0_0</text>
<text x="52.5" y="107.4">P0_1</text>
<text x="95.4" y="103.6">P2_3</text>
<text x="52.5" y="109.2">P0_2</text>
<text x="52.5" y="111.1">P0_3</text>
<text x="52.5" y="112.9">P0_4</text>
<text x="17.1" y="114.8">GND</text>
<text x="17.1" y="116.7">RESET</text>
<text x="17.1" y="118.5">P0_0</text>
<text x="33.9" y="118.5">P0_1</text>
<text x="33.9" y="114.8">VCC</text>
<text x="33.9" y="116.7">VCC</text>
<text x="52.5" y="114.8">P0_5</text>
<text x="52.5" y="116.7">P0_6</text>
<text x="17.1" y="120.4">P0_2</text>
<text x="17.1" y="122.3">P0_4</text>
<text x="17.1" y="124.1">P0_6</text>
<text x="33.9" y="120.4">P0_3</text>
<text x="33.9" y="122.3">P0_5</text>
<text x="33.9" y="124.1">P0_7</text>
<text x="52.5" y="122.3">RESET</text>
<text x="26.4" y="153">P1_1</text>
<text x="26.4" y="162.9">P1_4</text>
<text x="26.4" y="170.9">P0_7</text>
</g>
<g font-size="1.7" fill="#000080">
<text x="198.5" y="23.9">102</text>
<text x="149.4" y="24.5">L1</text>
<text x="151.5" y="28">102</text>
<text x="194.1" y="24.5">L5</text>
<text x="207" y="34.5">2U2</text>
<text x="207" y="32.7">C14</text>
<text x="147.4" y="40.1">2U2</text>
<text x="147.4" y="38.3">C1</text>
<text x="259.4" y="44">L6</text>
<text x="263.5" y="46.3">5N1</text>
<text x="31.8" y="51.3">1u</text>
<text x="31.8" y="49.4">C2</text>
<text x="52.3" y="51.3">100n</text>
<text x="52.3" y="49.4">C3</text>
<text x="102.7" y="51.3">100n</text>
<text x="102.7" y="49.4">C4</text>
<text x="112" y="51.3">100n</text>
<text x="112" y="49.4">C5</text>
<text x="123.1" y="51.3">100n</text>
<text x="123.1" y="49.4">C6</text>
<text x="130.6" y="51.3">220pF</text>
<text x="130.6" y="49.4">C7</text>
<text x="141.8" y="51.3">100n</text>
<text x="141.8" y="49.4">C8</text>
<text x="256.2" y="58.9">1N1</text>
<text x="60" y="62.5">U1</text>
<text x="190.2" y="62.5">NOT</text>
<text x="190.2" y="60.6">C15</text>
<text x="197.7" y="62.5">1N</text>
<text x="197.7" y="60.6">C16</text>
<text x="218.2" y="62.5">1N</text>
<text x="218.2" y="60.6">C17</text>
<text x="231.2" y="62.5">NOT</text>
<text x="231.2" y="60.6">C18</text>
<text x="238.7" y="62.5">1N</text>
<text x="238.7" y="60.6">C19</text>
<text x="251.9" y="60.8">L7</text>
<text x="257.3" y="71.8">C20</text>
<text x="134.5" y="76.6">L2</text>
<text x="149.2" y="75.5">1P8</text>
<text x="149.2" y="73.7">C10</text>
<text x="151.3" y="77.6">C12</text>
<text x="190.4" y="77.6">U2</text>
<text x="257.3" y="73.7">15P</text>
<text x="135.1" y="80.6">1N</text>
<text x="154.9" y="81.1">10P</text>
<text x="163" y="81.3">L4</text>
<text x="163.4" y="83.7">NOT</text>
<text x="134.5" y="87.8">L3</text>
<text x="223.8" y="88.6">4.3K</text>
<text x="223.8" y="85.2">R2</text>
<text x="24.6" y="90.6">P1</text>
<text x="134.9" y="91.1">1N</text>
<text x="149.2" y="94.1">C11</text>
<text x="151.3" y="90.6">C13</text>
<text x="154.9" y="92.3">10P</text>
<text x="149.2" y="96">1P8</text>
<text x="190.4" y="106.4">CC2591</text>
<text x="22.7" y="112.9">P2</text>
<text x="242.6" y="111.1">L8</text>
<text x="246.9" y="109.2">1N5</text>
<text x="249.9" y="116.8">C21</text>
<text x="60" y="125.6">CC253X</text>
<text x="101.7" y="125.8">R1</text>
<text x="249.9" y="122.1">1P5</text>
<text x="101" y="131.6">56K</text>
<text x="112" y="131.4">1u</text>
<text x="112" y="129.5">C9</text>
<text x="121.3" y="128.2">X1</text>
<text x="138" y="128.2">X2</text>
<text x="248" y="129.5">6P8</text>
<text x="248" y="127.7">C22</text>
<text x="119.4" y="137">27P</text>
<text x="119.4" y="135.1">C24</text>
<text x="119.6" y="133.4">32.000M</text>
<text x="128" y="137.2">27P</text>
<text x="128.9" y="135.3">C25</text>
<text x="136.2" y="137">15P</text>
<text x="136.2" y="135.1">C26</text>
<text x="136.4" y="133.4">32.768K</text>
<text x="145.5" y="137">15P</text>
<text x="145.7" y="135.3">C27</text>
<text x="249.9" y="133.6">C23</text>
<text x="249.9" y="138.9">1P5</text>
<text x="248.2" y="147.4">1N0</text>
<text x="248.2" y="144.1">L9</text>
<text x="32.6" y="155.6">1K</text>
<text x="32.6" y="152.2">R6</text>
<text x="140.1" y="155.6">1K</text>
<text x="140.1" y="152.2">R3</text>
<text x="32.8" y="165.5">1K</text>
<text x="32.8" y="162.1">R7</text>
<text x="139.9" y="165.5">1K</text>
<text x="139.9" y="162.1">R4</text>
<text x="242.4" y="165.7">J1</text>
<text x="242.4" y="167.5">SMA Antenna</text>
<text x="32.8" y="173.5">1K</text>
<text x="32.8" y="170.1">R8</text>
<text x="139.7" y="173.7">1K</text>
<text x="139.7" y="170.3">R5</text>
</g>
<g font-size="1.7">
<text x="56.8" y="64.5">10</text>
<text x="61.3" y="65.4">DVDD2</text>
<text x="82.9" y="65.4">AVDD5</text>
<text x="91.3" y="64.5">21</text>
<text x="56.8" y="66.4">39</text>
<text x="57.7" y="70.1">1</text>
<text x="57.7" y="72">2</text>
<text x="61.3" y="67.3">DVDD1</text>
<text x="61.3" y="71">DGND_USB</text>
<text x="82.9" y="69.2">AVDD3</text>
<text x="91.3" y="68.2">24</text>
<text x="91.3" y="72">27</text>
<text x="57.7" y="73.8">3</text>
<text x="57.7" y="75.7">4</text>
<text x="61.3" y="72.9">USB_P</text>
<text x="61.3" y="74.8">USB_M</text>
<text x="61.3" y="76.6">DVDD_USB</text>
<text x="82.9" y="72.9">AVDD2</text>
<text x="82.9" y="76.6">AVDD1</text>
<text x="91.3" y="75.7">28</text>
<text x="56.8" y="83.1">35</text>
<text x="56.8" y="81.3">36</text>
<text x="61.3" y="82.2">P2_0</text>
<text x="82.9" y="80.3">AVDD4</text>
<text x="91.3" y="79.4">29</text>
<text x="91.3" y="83.1">31</text>
<text x="188.1" y="80.3">1</text>
<text x="188.1" y="83.1">2</text>
<text x="191.7" y="81.3">AVDD_PA1</text>
<text x="208" y="81.3">GND</text>
<text x="214.3" y="83.1">16</text>
<text x="214.3" y="80.3">17</text>
<text x="56.8" y="85">34</text>
<text x="56.8" y="88.7">11</text>
<text x="61.3" y="85.9">P2_2</text>
<text x="61.3" y="84.1">P2_1</text>
<text x="61.3" y="89.7">P1_0/LED</text>
<text x="82.9" y="84.1">AVDD6</text>
<text x="84.7" y="89.7">RF_P</text>
<text x="91.3" y="88.7">25</text>
<text x="188.1" y="85.9">3</text>
<text x="188.1" y="88.7">4</text>
<text x="191.7" y="84.1">RF_N</text>
<text x="191.7" y="86.9">RXTX</text>
<text x="191.7" y="89.7">RF_P</text>
<text x="202.2" y="84.1">AVDD_BIAS</text>
<text x="205.7" y="86.9">PABIAS</text>
<text x="208" y="89.7">GND</text>
<text x="214.3" y="85.9">15</text>
<text x="214.3" y="88.7">14</text>
<text x="24" y="93.4">1</text>
<text x="24" y="95.2">3</text>
<text x="28" y="93.4">2</text>
<text x="28" y="95.2">4</text>
<text x="57.7" y="90.6">9</text>
<text x="57.7" y="92.5">8</text>
<text x="57.7" y="94.3">7</text>
<text x="61.3" y="91.5">P1_1/LED</text>
<text x="61.3" y="93.4">P1_2</text>
<text x="61.3" y="95.2">P1_3</text>
<text x="84.4" y="95.2">RF_N</text>
<text x="91.3" y="94.3">26</text>
<text x="188.1" y="91.5">5</text>
<text x="188.1" y="94.3">6</text>
<text x="191.7" y="92.5">PAEN</text>
<text x="191.7" y="95.2">EN</text>
<text x="202.6" y="92.5">AVDD_LNA</text>
<text x="208" y="95.2">GND</text>
<text x="214.3" y="91.5">13</text>
<text x="214.3" y="94.3">12</text>
<text x="24" y="97.1">5</text>
<text x="24" y="99">7</text>
<text x="24" y="100.8">9</text>
<text x="27.1" y="100.8">10</text>
<text x="28" y="97.1">6</text>
<text x="28" y="99">8</text>
<text x="56.8" y="99.9">38</text>
<text x="56.8" y="101.8">37</text>
<text x="57.7" y="96.2">6</text>
<text x="57.7" y="98">5</text>
<text x="61.3" y="97.1">P1_4</text>
<text x="61.3" y="99">P1_5</text>
<text x="61.3" y="100.8">P1_6</text>
<text x="91.3" y="101.8">32</text>
<text x="188.1" y="97.1">7</text>
<text x="188.1" y="99.9">8</text>
<text x="191.7" y="98">HGM</text>
<text x="191.7" y="100.8">GND</text>
<text x="202.9" y="100.8">AVDD_PA2</text>
<text x="208.1" y="98">ANT</text>
<text x="214.3" y="97.1">11</text>
<text x="214.3" y="99.9">10</text>
<text x="24" y="102.7">11</text>
<text x="24" y="104.6">13</text>
<text x="27.1" y="102.7">12</text>
<text x="27.1" y="104.6">14</text>
<text x="56.8" y="105.5">19</text>
<text x="56.8" y="107.4">18</text>
<text x="61.3" y="102.7">P1_7</text>
<text x="61.3" y="106.4">P0_0</text>
<text x="85" y="102.7">P2_4</text>
<text x="85" y="104.6">P2_3</text>
<text x="91.3" y="103.6">33</text>
<text x="208" y="103.6">GND</text>
<text x="214.3" y="102.7">9</text>
<text x="56.8" y="109.2">17</text>
<text x="56.8" y="111.1">16</text>
<text x="56.8" y="112.9">15</text>
<text x="61.3" y="108.3">P0_1</text>
<text x="61.3" y="110.2">P0_2</text>
<text x="61.3" y="112">P0_3</text>
<text x="61.3" y="113.9">P0_4</text>
<text x="81.2" y="110.2">XOSC_Q1</text>
<text x="81.2" y="112">XOSC_Q2</text>
<text x="91.3" y="109.2">22</text>
<text x="91.3" y="111.1">23</text>
<text x="24" y="115.7">1</text>
<text x="24" y="117.6">3</text>
<text x="24" y="119.5">5</text>
<text x="28" y="115.7">2</text>
<text x="28" y="117.6">4</text>
<text x="28" y="119.5">6</text>
<text x="56.8" y="114.8">14</text>
<text x="56.8" y="116.7">13</text>
<text x="56.8" y="118.5">12</text>
<text x="61.3" y="115.7">P0_5</text>
<text x="61.3" y="117.6">P0_6</text>
<text x="61.3" y="119.5">P0_7</text>
<text x="81.9" y="115.7">DCOUPL</text>
<text x="83.7" y="119.5">RBIAS</text>
<text x="91.3" y="114.8">40</text>
<text x="91.3" y="118.5">30</text>
<text x="24" y="121.3">7</text>
<text x="24" y="123.2">9</text>
<text x="24" y="125.1">11</text>
<text x="27.1" y="123.2">10</text>
<text x="27.1" y="125.1">12</text>
<text x="28" y="121.3">8</text>
<text x="56.8" y="122.3">20</text>
<text x="61.3" y="123.2">RESET_N</text>
<text x="85" y="123.2">GND</text>
<text x="91.3" y="122.3">41</text>
<text x="119.1" y="129.7">1</text>
<text x="124.8" y="129.7">2</text>
<text x="135.9" y="129.7">1</text>
<text x="141.6" y="129.7">2</text>
<text x="245.9" y="154.7" transform="rotate(-90 245.9 154.7)">1</text>
<text x="240.3" y="157.6">2</text>
<text x="240.3" y="159.5">3</text>
<text x="240.3" y="161.4">4</text>
<text x="240.3" y="163.2">5</text>
<text x="224.9" y="191.1">Title</text>
<text x="224.9" y="196.7">Size</text>
<text x="234.2" y="196.7">Number</text>
<text x="271.5" y="196.7">Revision</text>
<text x="224.9" y="202.3">Date:</text>
<text x="225.8" y="199.5">A3</text>
<text x="233.3" y="202.3">2015/11/10</text>
<text x="262.2" y="202.3">Sheet</text>
<text x="267.5" y="202.3">of</text>
<text x="224.9" y="204.2">File:</text>
<text x="233.3" y="204.2">E:\Webee_crazy\..\CC2530_CC2591WB.SchDoc</text>
<text x="262.2" y="204.2">Drawn By:</text>
</g>
<g font-size="1.7" fill="#f00">
<text x="183.9" y="76.5" transform="rotate(-90 183.9 76.5)">TL IN inducctor</text>
<text x="248.4" y="78.1" transform="rotate(-90 248.4 78.1)">TL IN inducctor</text>
<text x="267" y="78.7" transform="rotate(-90 267 78.7)">TL IN inducctor</text>
</g>
</svg>
